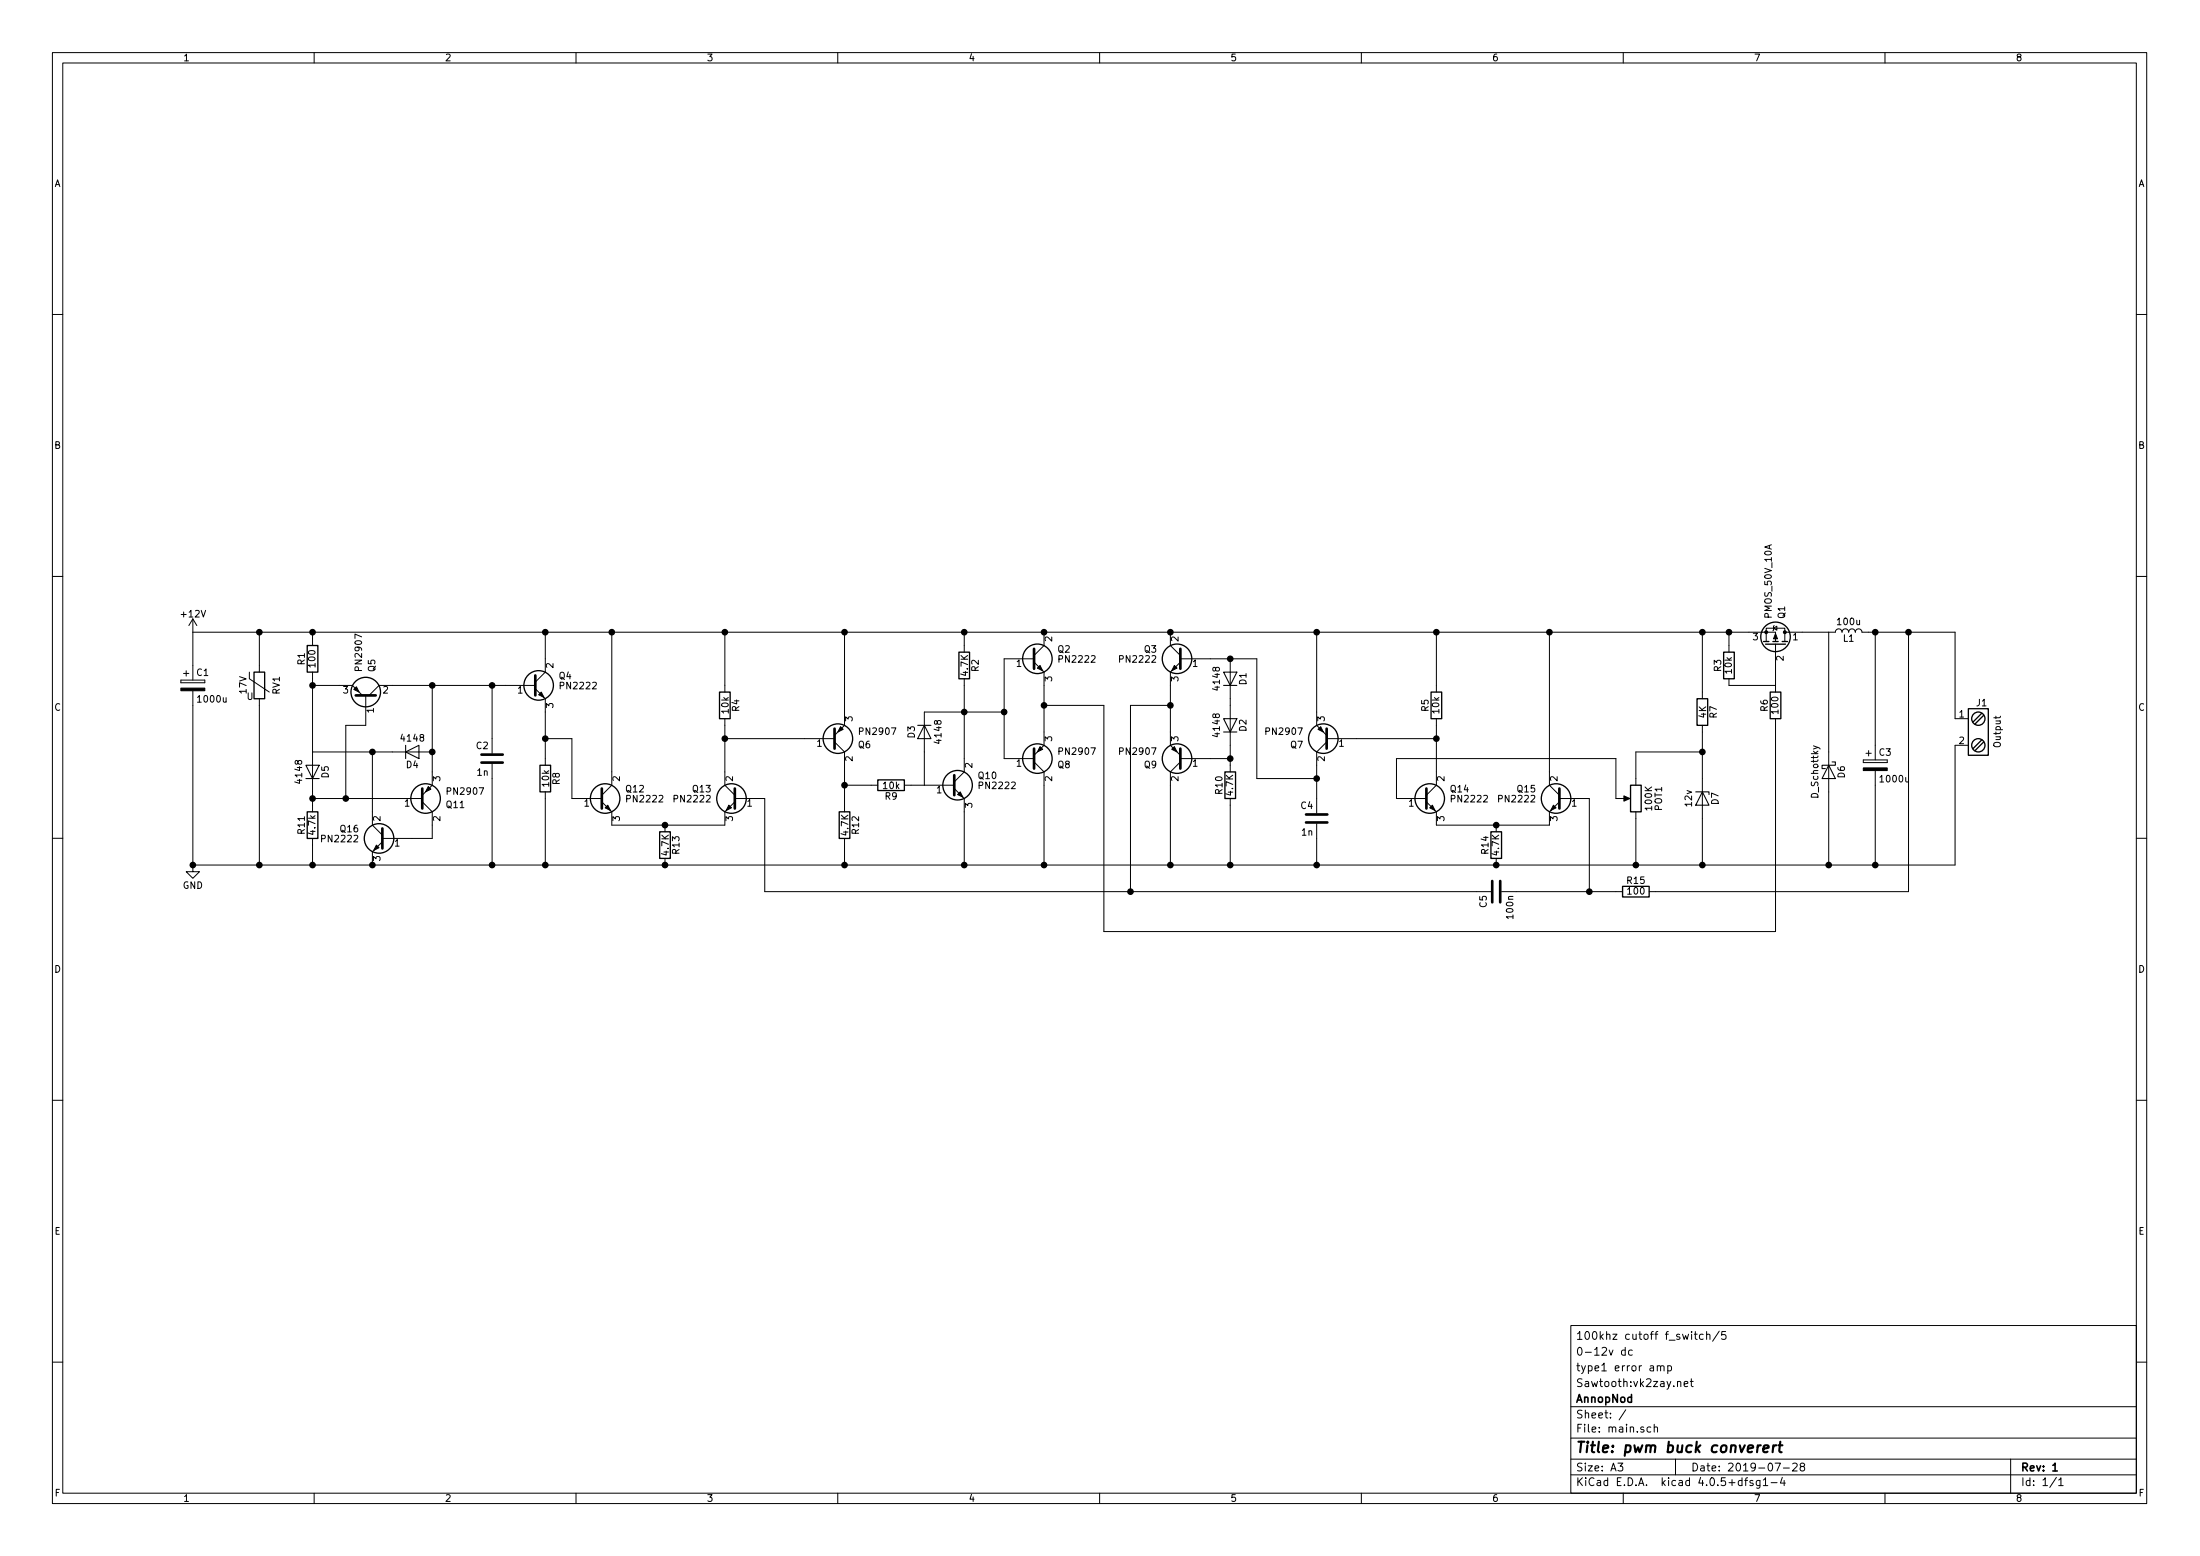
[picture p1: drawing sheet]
<svg xmlns="http://www.w3.org/2000/svg" width="420mm" height="297mm" viewBox="0 0 420 297" stroke-linecap="round" stroke-linejoin="round" font-family="sans-serif">
<g fill="none" stroke="#000" stroke-width=".19">
<path d="M10 10h400v277h-400zM12 12h396v273.1h-396zM60 10v2M110 10v2M160 10v2M210 10v2M260 10v2M310 10v2M360 10v2M10 60h2M408 60h2M10 110h2"/>
<path d="M36.8 118.1l-.7 1.3M36.8 118.1v11.7M36.8 118.1l.8 1.3M338.7 119.9l.6-.4v.8zM338.8 119.4l-.2 1M408 110h2M34.5 129.8v.5zM34.5 130.3h4.6zM34.5 129.8h4.6zM35.1 128.6h1M35.6 128.1v1M36.8 131.9v33.2"/>
<path d="M36.8 120.7h302.3v1.8M39.1 129.8v.5zM47.6 128.3v1.3l3.8 2.5M49.5 120.7v7.6M49.5 133.4v31.7M59.7 130.8h7.6l1.9 2M59.7 120.7v2.5M59.7 128.3v26.7M69.8 132.8v5.7h-3.8v13.9M82.5 130.8v19.1l-1.9 1.9M94 130.8v13M102.2 131.5l1.9 1.9v12.7"/>
<path d="M102.2 130.8h-29.8l-1.9 2M104.1 120.7v7.6l-1.9 1.9M116.8 120.7v29.2l-1.9 1.9M138.4 137.2v12.7l1.9 1.9M138.4 120.7v11.4M161.3 120.7v17.8l-1.9 1.9M184.1 120.7v3.8M184.1 129.6v17.8l-1.9 1.9M191.8 135.9h-15.3v14M197.5 126.4l1.9 1.9v14l-1.9 1.9M197.5 125.8h-5.7v19h5.7M199.4 120.7v2.5l-1.9 1.9"/>
<path d="M199.4 134.7h11.4v43.1h128.3v-40.6M223.5 120.7v2.5l1.9 1.9M223.5 134.7h-7.6v35.5M225.4 126.4l-1.9 1.9v14l1.9 1.9M225.4 125.8h14.6v22.8h11.5M234.9 125.8v21.6M251.5 120.7v17.8l1.9 1.9M274.3 137.2v12.7l-1.9 1.9M274.3 120.7v11.4M295.9 120.7v29.2l1.9 1.9M325.1 120.7v12.7M325.1 138.5v26.6"/>
<path d="M330.2 129.6v1.2h8.9M330.2 120.7v3.8M339.1 123v9.1M340.9 120.7v-.8h-3.6v2.6M340.9 120.7h9.6a.63 .63 0 0 1 .7-.6 .63 .63 0 0 1 .6 .6 .63 .63 0 0 1 .6-.6 .63 .63 0 0 1 .7 .6 .63 .63 0 0 1 .6-.6 .63 .63 0 0 1 .6 .6 .63 .63 0 0 1 .7-.6 .63 .63 0 0 1 .6 .6h17.8v16.5h2.5M340.9 120.7v1.8M349.2 120.7v44.4M358.1 120.7v24.4M364.5 120.7v49.5h-49.5M381.2 136.7v.5M382 136.7l-.2 .3h-1M59.7 152.4h20.9"/>
<path d="M59.7 143.5h22.8M71.1 143.5v14l1.9 1.9M80.6 153.1l1.9 1.9v5.1h-9.5M94 145.8v19.3M104.1 141h5.1v11.4h5.7M104.1 151.2v13.9M114.9 153.1l1.9 1.9v2.5h21.6v-2.5l1.9-1.9M127 157.5v1.3M138.4 141h21M140.3 152.4h5.7v17.8h138.7M159.4 141.6l1.9 1.9v11.5M161.3 149.9h6.3"/>
<path d="M172.7 149.9h9.5M182.2 150.5l1.9 1.9v12.7M197.5 145.5l1.9 1.9v17.7M225.4 145.5l-1.9 1.9v17.7M225.4 144.8h9.5M234.9 152.4v12.7M251.5 157.3v7.8M253.4 141h20.9M253.4 141.6l-1.9 1.9v11.7M272.4 153.1l1.9 1.9v2.5h21.6v-2.5l1.9-1.9M272.4 152.4h-5.7v-7.6h41.9v7.6h2.3M285.7 157.5v1.3"/>
<path d="M297.8 152.4h5.7v17.8M312.4 155v10.1M325.1 143.5h-12.7v6.4M346.3 142.4l1.2 .4 .1 .2M355.9 145.1v.5zM355.9 145.6h4.5zM355.9 145.1h4.5zM356.4 143.8h1M356.9 143.3v1M358.1 147.1v18M360.4 145.1v.5zM375.9 142.3h-2.5v22.8h-336.6"/>
<path d="M10 160h2M36.8 165.1v1.3h1.3l-1.3 1.3-1.2-1.3h1.2M59.7 160.1v5M73 160.7l-1.9 1.9v2.5M127 163.9v1.2M161.3 160.1v5M285.7 163.9v1.2M286.8 170.2h23.1M408 160h2M10 210h2M408 210h2M300 253h108v32.1h-108z"/>
<path d="M310.4 257.8l-.4-.1-.3 .3 .1 .6 .2 .1 .4-.1M310.4 257.2v1.5M311.7 257.8l-.4-.1-.3 .3 .1 .6 .2 .1 .4-.1M323.6 254.7h.5M323.8 254.2v1.3l.3 .2M325.3 254.8l-.5-.1-.2 .3v.6l.2 .1 .5-.1M325.9 254.8l.2-.1 .4 .1 .1 .9M325.9 254.2v1.5M328.3 254.1l-1.2 1.9M329.6 254.2h-.7l-.1 .7 .2-.1h.5l.1 .3v.5l-.2 .1-.6-.1M10 260h2M300 278.5h108"/>
<path d="M300 274.5h108M300 268.5h108M309 279.3h.9l-.5 .6 .5 .1v.7l-.2 .1-.7-.1M310.5 269.1l-1.3 2M315.3 272.5l-.5-.1-.2 .3v.6l.2 .1 .5-.1M315.9 272.5l.2-.1 .4 .1 .1 .9M315.9 271.9v1.5M316.5 260.8l.2-.1 .4 .1v.9M316.5 260.7v1M317.1 260.9a.36 .36 0 0 1 .4-.2 .36 .36 0 0 1 .3 .2v.8M318.5 260.8l.4-.1 .3 .3-.1 .6h-.6M318.5 260.7v1.5"/>
<path d="M320 278.5v3M320.4 263.8l.2-.1 .4 .1v.9M321.6 264.2l.8-.1-.1-.3-.4-.1-.3 .2 .1 .7h.6M322.8 263.7h.6M323 263.2v1.3l.4 .2M339 279.3h1l-.6 1.5M342.4 279.5l.6-.2 .2 .4-.9 1.1h.9M344.1 279.9l-.3-.2 .1-.2 .2-.2 .4 .1 .2 .2-.1 .2-.5 .1-.3 .3 .1 .5 .2 .1h.3l.3-.3v-.3l-.3-.3M384 278.5v6.6M408 260h2M60 285.1v1.9M110 285.1v1.9"/>
<path d="M160 285.1v1.9M210 285.1v1.9M260 285.1v1.9M300 281.5h108M310 285.1v1.9M333.2 282.6h.6M333.8 282.1l-.4 .2v1.3M334.8 282.7a.37 .37 0 0 0-.6 .1l.1 .2 .5 .2v.1l-.2 .3-.4-.1M336.1 282.6v1.4l-.3 .1-.3-.1M336.1 282.7l-.4-.1-.3 .3 .1 .6 .2 .1 .4-.1M336.8 282.5l.4-.4v1.5M336.8 283.6h.8"/>
<path d="M338.3 283h1.1M340.4 282l-.4 1.1h1M340.6 280.2h1.1M340.7 282.6v1M360 285.1v1.9M392.7 282l-1.2 2M393.2 282.5l.4-.4v1.5M393.2 283.6h.8"/>
</g>
<path d="M392 280.8h.9" fill="none" stroke="#000" stroke-width=".3"/>
<path d="M336.8 276.6l1-.2-.1-.4h-.7l-.3 .9 .3 .3 .6-.1M338.7 275.9l-.2 1.3M339.2 275.9l-.3 .1-.3 .3M339.6 275.9h.8M340 275.2l-.2 1.7 .1 .2 .4 .1" fill="none" stroke="#000" stroke-width=".41"/>
<g fill="none" stroke="#000" stroke-width=".25">
<path d="M48.5 128.3h2v5.1h-2zM58.7 123.2h2v5.1h-2zM137.4 132.1h2v5.1h-2zM183.1 124.5h2.1v5.1h-2.1zM273.3 132.1h2v5.1h-2zM324.1 133.4h2v5.1h-2zM329.2 124.5h2v5.1h-2zM336.8 122.5h1M337.2 123h3.8M338.1 132.1h2v5.1h-2zM338.6 122.5h1M340.4 122.5h1"/>
<path d="M375.9 135.3h3.8v8.9h-3.8zM378.5 136.2l-1.7 1.6M378.8 136.6l-1.6 1.6M58.7 155h2v5.1h-2zM103.1 146.1h2.1v5.1h-2.1zM126 158.8h2v5.1h-2zM160.3 155h2v5.1h-2zM167.6 148.9h5.1v2h-5.1zM233.9 147.4h2.1v5h-2.1zM284.7 158.8h2.1v5.1h-2.1zM311.4 149.9h2v5.1h-2zM378.5 141.3l-1.7 1.6"/>
<path d="M378.8 141.6l-1.6 1.7M309.9 169.2h5.1v2h-5.1z"/>
<circle cx="69.8" cy="132.1" r="2.82"/>
<circle cx="102.9" cy="130.8" r="2.82"/>
<circle cx="198.1" cy="125.8" r="2.82"/>
<circle cx="224.8" cy="125.8" r="2.82"/>
<circle cx="339.1" cy="121.6" r="2.82"/>
<circle cx="377.8" cy="137.2" r="1.27"/>
<circle cx="81.3" cy="152.4" r="2.82"/>
<circle cx="115.6" cy="152.4" r="2.82"/>
<circle cx="139.7" cy="152.4" r="2.82"/>
<circle cx="160" cy="141" r="2.82"/>
<circle cx="182.9" cy="149.9" r="2.82"/>
<circle cx="198.1" cy="144.8" r="2.82"/>
<circle cx="224.8" cy="144.8" r="2.82"/>
<circle cx="252.7" cy="141" r="2.82"/>
<circle cx="273" cy="152.4" r="2.82"/>
<circle cx="297.2" cy="152.4" r="2.82"/>
<circle cx="377.8" cy="142.3" r="1.27"/>
<circle cx="72.4" cy="160.1" r="2.82"/>
</g>
<g fill="none" stroke="#000" stroke-width=".51">
<path d="M67.9 132.8h3.9M102.2 128.9v3.9M159.4 139.1v3.8M197.5 123.9v3.8M225.4 123.9v3.8M253.4 139.1v3.8M73 158.2v3.8M80.6 150.5v3.8M91.9 145.6h4.1M91.9 144.1h4.1M114.9 150.5v3.8M140.3 150.5v3.8"/>
<path d="M182.2 148v3.8M197.5 142.9v3.8M225.4 142.9v3.8M249.4 157h4.1M249.4 155.5h4.1M272.4 150.5v3.8M297.8 150.5v3.8M285 168.2v4M286.5 168.2v4"/>
</g>
<g fill="#000" stroke="#000" stroke-width=".19">
<path d="M34.5 131.4h4.6v.5h-4.6zM67.6 131.6l.5-.5 .5 1zM102.9 132.6l.5-.5 .5 1zM160.5 138.7l.5 .5-1 .5zM198.1 127.5l.5-.5 .5 1.1zM224.3 127l.5 .5-1 .6zM251.7 139.2l.5-.5 .5 1zM339.1 120.9l.4 1.1h-.8zM81.8 150.2l.5 .5-1 .5zM115.6 154.2l.5-.5 .5 1zM139.2 153.7l.5 .5-1 .5zM182.9 151.7l.5-.5 .5 1z"/>
<path d="M198.6 142.5l.5 .5-1 .5zM223.8 143l.5-.5 .5 1zM273 154.2l.6-.5 .5 1zM296.7 153.7l.5 .5-1 .5zM310.1 151.9l1.2 .5-1.2 .5zM355.9 146.6h4.5v.5h-4.5zM71.9 161.3l.5 .5-1 .5z"/>
<circle cx="337.3" cy="120.7" r=".28"/>
<circle cx="340.9" cy="120.7" r=".28"/>
</g>
<g fill="none" stroke="#000" stroke-width=".2">
<path d="M175.3 138.5h2.5M176.5 138.5l1.3 2.5h-2.5zM233.7 128.3h2.5l-1.3 2.5zM233.7 137.2h2.5l-1.3 2.5zM233.7 130.8h2.5M233.7 139.7h2.5M58.4 146.1h2.6l-1.3 2.5zM58.4 148.6h2.6M77.5 143.5l2.5-1.2v2.5zM77.5 142.3v2.5M323.8 151.2h2.6v.5M325.1 151.2l1.3 2.5h-2.6z"/>
<path d="M349.2 146.1l1.3 2.5h-2.5zM349.9 145.5h.6v.6h-2.5v.6h.6"/>
</g>
<g fill="#000" stroke="#000" stroke-width=".25">
<circle cx="49.5" cy="120.7" r=".51"/>
<circle cx="59.7" cy="120.7" r=".51"/>
<circle cx="59.7" cy="130.8" r=".51"/>
<circle cx="82.6" cy="130.8" r=".51"/>
<circle cx="94" cy="130.8" r=".51"/>
<circle cx="104.1" cy="120.7" r=".51"/>
<circle cx="116.8" cy="120.7" r=".51"/>
<circle cx="138.4" cy="120.7" r=".51"/>
<circle cx="161.3" cy="120.7" r=".51"/>
<circle cx="184.2" cy="120.7" r=".51"/>
<circle cx="184.2" cy="135.9" r=".51"/>
<circle cx="191.8" cy="135.9" r=".51"/>
<circle cx="199.4" cy="134.7" r=".51"/>
<circle cx="199.4" cy="120.7" r=".51"/>
<circle cx="223.5" cy="120.7" r=".51"/>
<circle cx="223.5" cy="134.7" r=".51"/>
<circle cx="235" cy="125.8" r=".51"/>
<circle cx="251.5" cy="120.7" r=".51"/>
<circle cx="274.3" cy="120.7" r=".51"/>
<circle cx="295.9" cy="120.7" r=".51"/>
<circle cx="325.1" cy="120.7" r=".51"/>
<circle cx="330.2" cy="120.7" r=".51"/>
<circle cx="358.1" cy="120.7" r=".51"/>
<circle cx="364.5" cy="120.7" r=".51"/>
<circle cx="59.7" cy="152.4" r=".51"/>
<circle cx="66" cy="152.4" r=".51"/>
<circle cx="71.1" cy="143.5" r=".51"/>
<circle cx="82.6" cy="143.5" r=".51"/>
<circle cx="104.1" cy="141" r=".51"/>
<circle cx="127" cy="157.5" r=".51"/>
<circle cx="138.4" cy="141" r=".51"/>
<circle cx="161.3" cy="149.9" r=".51"/>
<circle cx="235" cy="144.8" r=".51"/>
<circle cx="251.5" cy="148.6" r=".51"/>
<circle cx="274.3" cy="141" r=".51"/>
<circle cx="285.7" cy="157.5" r=".51"/>
<circle cx="325.1" cy="143.5" r=".51"/>
<circle cx="36.8" cy="165.1" r=".51"/>
<circle cx="49.5" cy="165.1" r=".51"/>
<circle cx="59.7" cy="165.1" r=".51"/>
<circle cx="71.1" cy="165.1" r=".51"/>
<circle cx="94" cy="165.1" r=".51"/>
<circle cx="104.1" cy="165.1" r=".51"/>
<circle cx="127" cy="165.1" r=".51"/>
<circle cx="161.3" cy="165.1" r=".51"/>
<circle cx="184.2" cy="165.1" r=".51"/>
<circle cx="199.4" cy="165.1" r=".51"/>
<circle cx="215.9" cy="170.2" r=".51"/>
<circle cx="223.5" cy="165.1" r=".51"/>
<circle cx="235" cy="165.1" r=".51"/>
<circle cx="251.5" cy="165.1" r=".51"/>
<circle cx="285.7" cy="165.1" r=".51"/>
<circle cx="303.5" cy="170.2" r=".51"/>
<circle cx="312.4" cy="165.1" r=".51"/>
<circle cx="325.1" cy="165.1" r=".51"/>
<circle cx="349.2" cy="165.1" r=".51"/>
<circle cx="358.1" cy="165.1" r=".51"/>
</g>
<text font-size="2.8" x="301" y="277.3">Title: pwm buck converert</text>
<g font-size="2.1">
<text x="301" y="255.8">100khz cutoff f_switch/5</text>
<text x="301" y="261.8">type1 error amp</text>
<text x="301" y="258.8">0-12v dc</text>
<text x="301" y="267.8">AnnopNod</text>
<text x="301" y="264.8">Sawtooth:vk2zay.net</text>
<text x="301" y="273.5">File: main.sch</text>
<text x="301" y="270.8">Sheet: /</text>
<text x="301" y="280.9">Size: A3</text>
<text x="323" y="280.9">Date: 2019-07-28</text>
<text x="386" y="280.9">Rev: 1</text>
<text x="301" y="283.7">KiCad E.D.A. kicad 4.0.5+dfsg1-4</text>
<text x="386" y="283.7">Id: 1/1</text>
</g>
<g font-size="1.8">
<text x="35" y="11.7">1</text>
<text x="85" y="11.7">2</text>
<text x="135" y="11.7">3</text>
<text x="185" y="11.7">4</text>
<text x="235" y="11.7">5</text>
<text x="285" y="11.7">6</text>
<text x="335" y="11.7">7</text>
<text x="385" y="11.7">8</text>
<text x="10.4" y="35.7">A</text>
<text x="408.4" y="35.7">A</text>
<text x="10.4" y="85.7">B</text>
<text x="408.4" y="85.7">B</text>
<text x="34.7" y="117.8">+12V</text>
<text x="338.4" y="117.8" transform="rotate(-90 338.4 117.8)">PMOS_50V_10A</text>
<text x="340.9" y="118" transform="rotate(-90 340.9 118)">Q1</text>
<text x="351" y="119.3">100u</text>
<text x="200.9" y="122.4" transform="rotate(-90 200.9 122.4)">2</text>
<text x="202" y="124.6">Q2</text>
<text x="218.5" y="124.6">Q3</text>
<text x="225" y="122.4" transform="rotate(-90 225 122.4)">2</text>
<text x="334.8" y="122.2">3</text>
<text x="342.4" y="122.2">1</text>
<text x="352" y="122.5">L1</text>
<text x="37.6" y="129">C1</text>
<text x="58.2" y="126.9" transform="rotate(-90 58.2 126.9)">R1</text>
<text x="60.2" y="127.2" transform="rotate(-90 60.2 127.2)">100</text>
<text x="69.1" y="127.8" transform="rotate(-90 69.1 127.8)">PN2907</text>
<text x="71.7" y="128.2" transform="rotate(-90 71.7 128.2)">Q5</text>
<text x="105.7" y="127.5" transform="rotate(-90 105.7 127.5)">2</text>
<text x="106.8" y="129.7">Q4</text>
<text x="107.2" y="131.6">PN2222</text>
<text x="184.9" y="128.9" transform="rotate(-90 184.9 128.9)">4.7K</text>
<text x="186.9" y="128.2" transform="rotate(-90 186.9 128.2)">R2</text>
<text x="194.1" y="127.3">1</text>
<text x="200.9" y="130.1" transform="rotate(-90 200.9 130.1)">3</text>
<text x="202.5" y="126.5">PN2222</text>
<text x="214" y="126.5">PN2222</text>
<text x="225" y="130.1" transform="rotate(-90 225 130.1)">3</text>
<text x="227.8" y="127.3">1</text>
<text x="232.9" y="131.5" transform="rotate(-90 232.9 131.5)">4148</text>
<text x="238" y="130.7" transform="rotate(-90 238 130.7)">D1</text>
<text x="328.7" y="128.2" transform="rotate(-90 328.7 128.2)">R3</text>
<text x="330.7" y="128.5" transform="rotate(-90 330.7 128.5)">10k</text>
<text x="340.6" y="126.1" transform="rotate(-90 340.6 126.1)">2</text>
<text x="10.4" y="135.7">C</text>
<text x="38" y="134.1">1000u</text>
<text x="47.1" y="132.4" transform="rotate(-90 47.1 132.4)">17V</text>
<text x="47.1" y="133.6">U</text>
<text x="53.4" y="132.5" transform="rotate(-90 53.4 132.5)">RV1</text>
<text x="65.6" y="132.4">3</text>
<text x="71.4" y="136.1" transform="rotate(-90 71.4 136.1)">1</text>
<text x="73.2" y="132.4">2</text>
<text x="98.9" y="132.4">1</text>
<text x="105.7" y="135.1" transform="rotate(-90 105.7 135.1)">3</text>
<text x="139.1" y="136.1" transform="rotate(-90 139.1 136.1)">10k</text>
<text x="141.2" y="135.8" transform="rotate(-90 141.2 135.8)">R4</text>
<text x="162.8" y="137.7" transform="rotate(-90 162.8 137.7)">3</text>
<text x="253" y="137.7" transform="rotate(-90 253 137.7)">3</text>
<text x="272.8" y="135.8" transform="rotate(-90 272.8 135.8)">R5</text>
<text x="274.9" y="136.1" transform="rotate(-90 274.9 136.1)">10k</text>
<text x="325.8" y="137" transform="rotate(-90 325.8 137)">4K</text>
<text x="327.9" y="137" transform="rotate(-90 327.9 137)">R7</text>
<text x="337.6" y="135.8" transform="rotate(-90 337.6 135.8)">R6</text>
<text x="339.6" y="136.1" transform="rotate(-90 339.6 136.1)">100</text>
<text x="374.2" y="136.9">1</text>
<text x="377.5" y="134.8">J1</text>
<text x="408.4" y="135.7">C</text>
<text x="76.8" y="141.5">4148</text>
<text x="91" y="143">C2</text>
<text x="156" y="142.5">1</text>
<text x="163.9" y="142.8">Q6</text>
<text x="164.4" y="140.3">PN2907</text>
<text x="174.7" y="140.9" transform="rotate(-90 174.7 140.9)">D3</text>
<text x="179.8" y="141.7" transform="rotate(-90 179.8 141.7)">4148</text>
<text x="200.9" y="141.5" transform="rotate(-90 200.9 141.5)">3</text>
<text x="225" y="141.5" transform="rotate(-90 225 141.5)">3</text>
<text x="232.9" y="140.4" transform="rotate(-90 232.9 140.4)">4148</text>
<text x="238" y="139.6" transform="rotate(-90 238 139.6)">D2</text>
<text x="242" y="140.3">PN2907</text>
<text x="246.5" y="142.8">Q7</text>
<text x="255.7" y="142.5">1</text>
<text x="374.2" y="142">2</text>
<text x="382.1" y="142.6" transform="rotate(-90 382.1 142.6)">Output</text>
<text x="57.7" y="149.3" transform="rotate(-90 57.7 149.3)">4148</text>
<text x="62.8" y="148.5" transform="rotate(-90 62.8 148.5)">D5</text>
<text x="77.6" y="146.6">D4</text>
<text x="84.1" y="149.1" transform="rotate(-90 84.1 149.1)">3</text>
<text x="91.1" y="148.1">1n</text>
<text x="106.9" y="149.7" transform="rotate(-90 106.9 149.7)">R8</text>
<text x="118.4" y="149.1" transform="rotate(-90 118.4 149.1)">2</text>
<text x="140" y="149.1" transform="rotate(-90 140 149.1)">2</text>
<text x="162.8" y="145.3" transform="rotate(-90 162.8 145.3)">2</text>
<text x="185.7" y="146.6" transform="rotate(-90 185.7 146.6)">2</text>
<text x="186.9" y="148.7">Q10</text>
<text x="194.1" y="146.3">1</text>
<text x="200.9" y="149.1" transform="rotate(-90 200.9 149.1)">2</text>
<text x="202" y="146.6">Q8</text>
<text x="202.5" y="144.1">PN2907</text>
<text x="214" y="144.1">PN2907</text>
<text x="218.5" y="146.6">Q9</text>
<text x="225" y="149.1" transform="rotate(-90 225 149.1)">2</text>
<text x="227.8" y="146.3">1</text>
<text x="253" y="145.3" transform="rotate(-90 253 145.3)">2</text>
<text x="275.8" y="149.1" transform="rotate(-90 275.8 149.1)">2</text>
<text x="297.4" y="149.1" transform="rotate(-90 297.4 149.1)">2</text>
<text x="352.3" y="148.5" transform="rotate(-90 352.3 148.5)">D6</text>
<text x="358.9" y="144.3">C3</text>
<text x="359.3" y="149.3">1000u</text>
<text x="77.3" y="154">1</text>
<text x="85.3" y="154.2">Q11</text>
<text x="85.6" y="151.7">PN2907</text>
<text x="104.9" y="150.1" transform="rotate(-90 104.9 150.1)">10k</text>
<text x="111.6" y="154">1</text>
<text x="119.6" y="151.2">Q12</text>
<text x="119.9" y="153.1">PN2222</text>
<text x="129" y="153.1">PN2222</text>
<text x="132.3" y="151.2">Q13</text>
<text x="142.7" y="154">1</text>
<text x="168.7" y="150.6">10k</text>
<text x="169.1" y="152.6">R9</text>
<text x="178.9" y="151.4">1</text>
<text x="185.7" y="154.2" transform="rotate(-90 185.7 154.2)">3</text>
<text x="187.2" y="150.6">PN2222</text>
<text x="233.5" y="151.5" transform="rotate(-90 233.5 151.5)">R10</text>
<text x="235.5" y="151.8" transform="rotate(-90 235.5 151.8)">4.7K</text>
<text x="248.5" y="154.4">C4</text>
<text x="269.1" y="154">1</text>
<text x="277.1" y="151.2">Q14</text>
<text x="277.4" y="153.1">PN2222</text>
<text x="286.4" y="153.1">PN2222</text>
<text x="289.8" y="151.2">Q15</text>
<text x="300.2" y="154">1</text>
<text x="315.5" y="154.5" transform="rotate(-90 315.5 154.5)">100K</text>
<text x="317.4" y="154.7" transform="rotate(-90 317.4 154.7)">POT1</text>
<text x="323.1" y="153.9" transform="rotate(-90 323.1 153.9)">12v</text>
<text x="328.2" y="153.6" transform="rotate(-90 328.2 153.6)">D7</text>
<text x="347.2" y="152.2" transform="rotate(-90 347.2 152.2)">D_Schottky</text>
<text x="58.2" y="159.1" transform="rotate(-90 58.2 159.1)">R11</text>
<text x="60.2" y="159.2" transform="rotate(-90 60.2 159.2)">4.7k</text>
<text x="61.6" y="160.8">PN2222</text>
<text x="65" y="158.9">Q16</text>
<text x="72.6" y="156.7" transform="rotate(-90 72.6 156.7)">2</text>
<text x="75.4" y="161.6">1</text>
<text x="84.1" y="156.7" transform="rotate(-90 84.1 156.7)">2</text>
<text x="118.4" y="156.7" transform="rotate(-90 118.4 156.7)">3</text>
<text x="140" y="156.7" transform="rotate(-90 140 156.7)">3</text>
<text x="162" y="159.4" transform="rotate(-90 162 159.4)">4.7K</text>
<text x="164" y="159.1" transform="rotate(-90 164 159.1)">R12</text>
<text x="248.6" y="159.5">1n</text>
<text x="275.8" y="156.7" transform="rotate(-90 275.8 156.7)">3</text>
<text x="297.4" y="156.7" transform="rotate(-90 297.4 156.7)">3</text>
<text x="72.6" y="164.3" transform="rotate(-90 72.6 164.3)">3</text>
<text x="127.7" y="163.2" transform="rotate(-90 127.7 163.2)">4.7K</text>
<text x="129.7" y="163" transform="rotate(-90 129.7 163)">R13</text>
<text x="284.3" y="163" transform="rotate(-90 284.3 163)">R14</text>
<text x="286.3" y="163.2" transform="rotate(-90 286.3 163.2)">4.7K</text>
<text x="34.9" y="169.7">GND</text>
<text x="283.9" y="173.2" transform="rotate(-90 283.9 173.2)">C5</text>
<text x="310.8" y="168.7">R15</text>
<text x="310.9" y="170.8">100</text>
<text x="289" y="175.2" transform="rotate(-90 289 175.2)">100n</text>
<text x="10.4" y="185.7">D</text>
<text x="408.4" y="185.7">D</text>
<text x="10.4" y="235.7">E</text>
<text x="408.4" y="235.7">E</text>
<text x="10.5" y="285.7">F</text>
<text x="35" y="286.7">1</text>
<text x="85" y="286.7">2</text>
<text x="135" y="286.7">3</text>
<text x="185" y="286.7">4</text>
<text x="235" y="286.7">5</text>
<text x="285" y="286.7">6</text>
<text x="335" y="286.7">7</text>
<text x="385" y="286.7">8</text>
<text x="408.5" y="285.7">F</text>
</g>
</svg>
